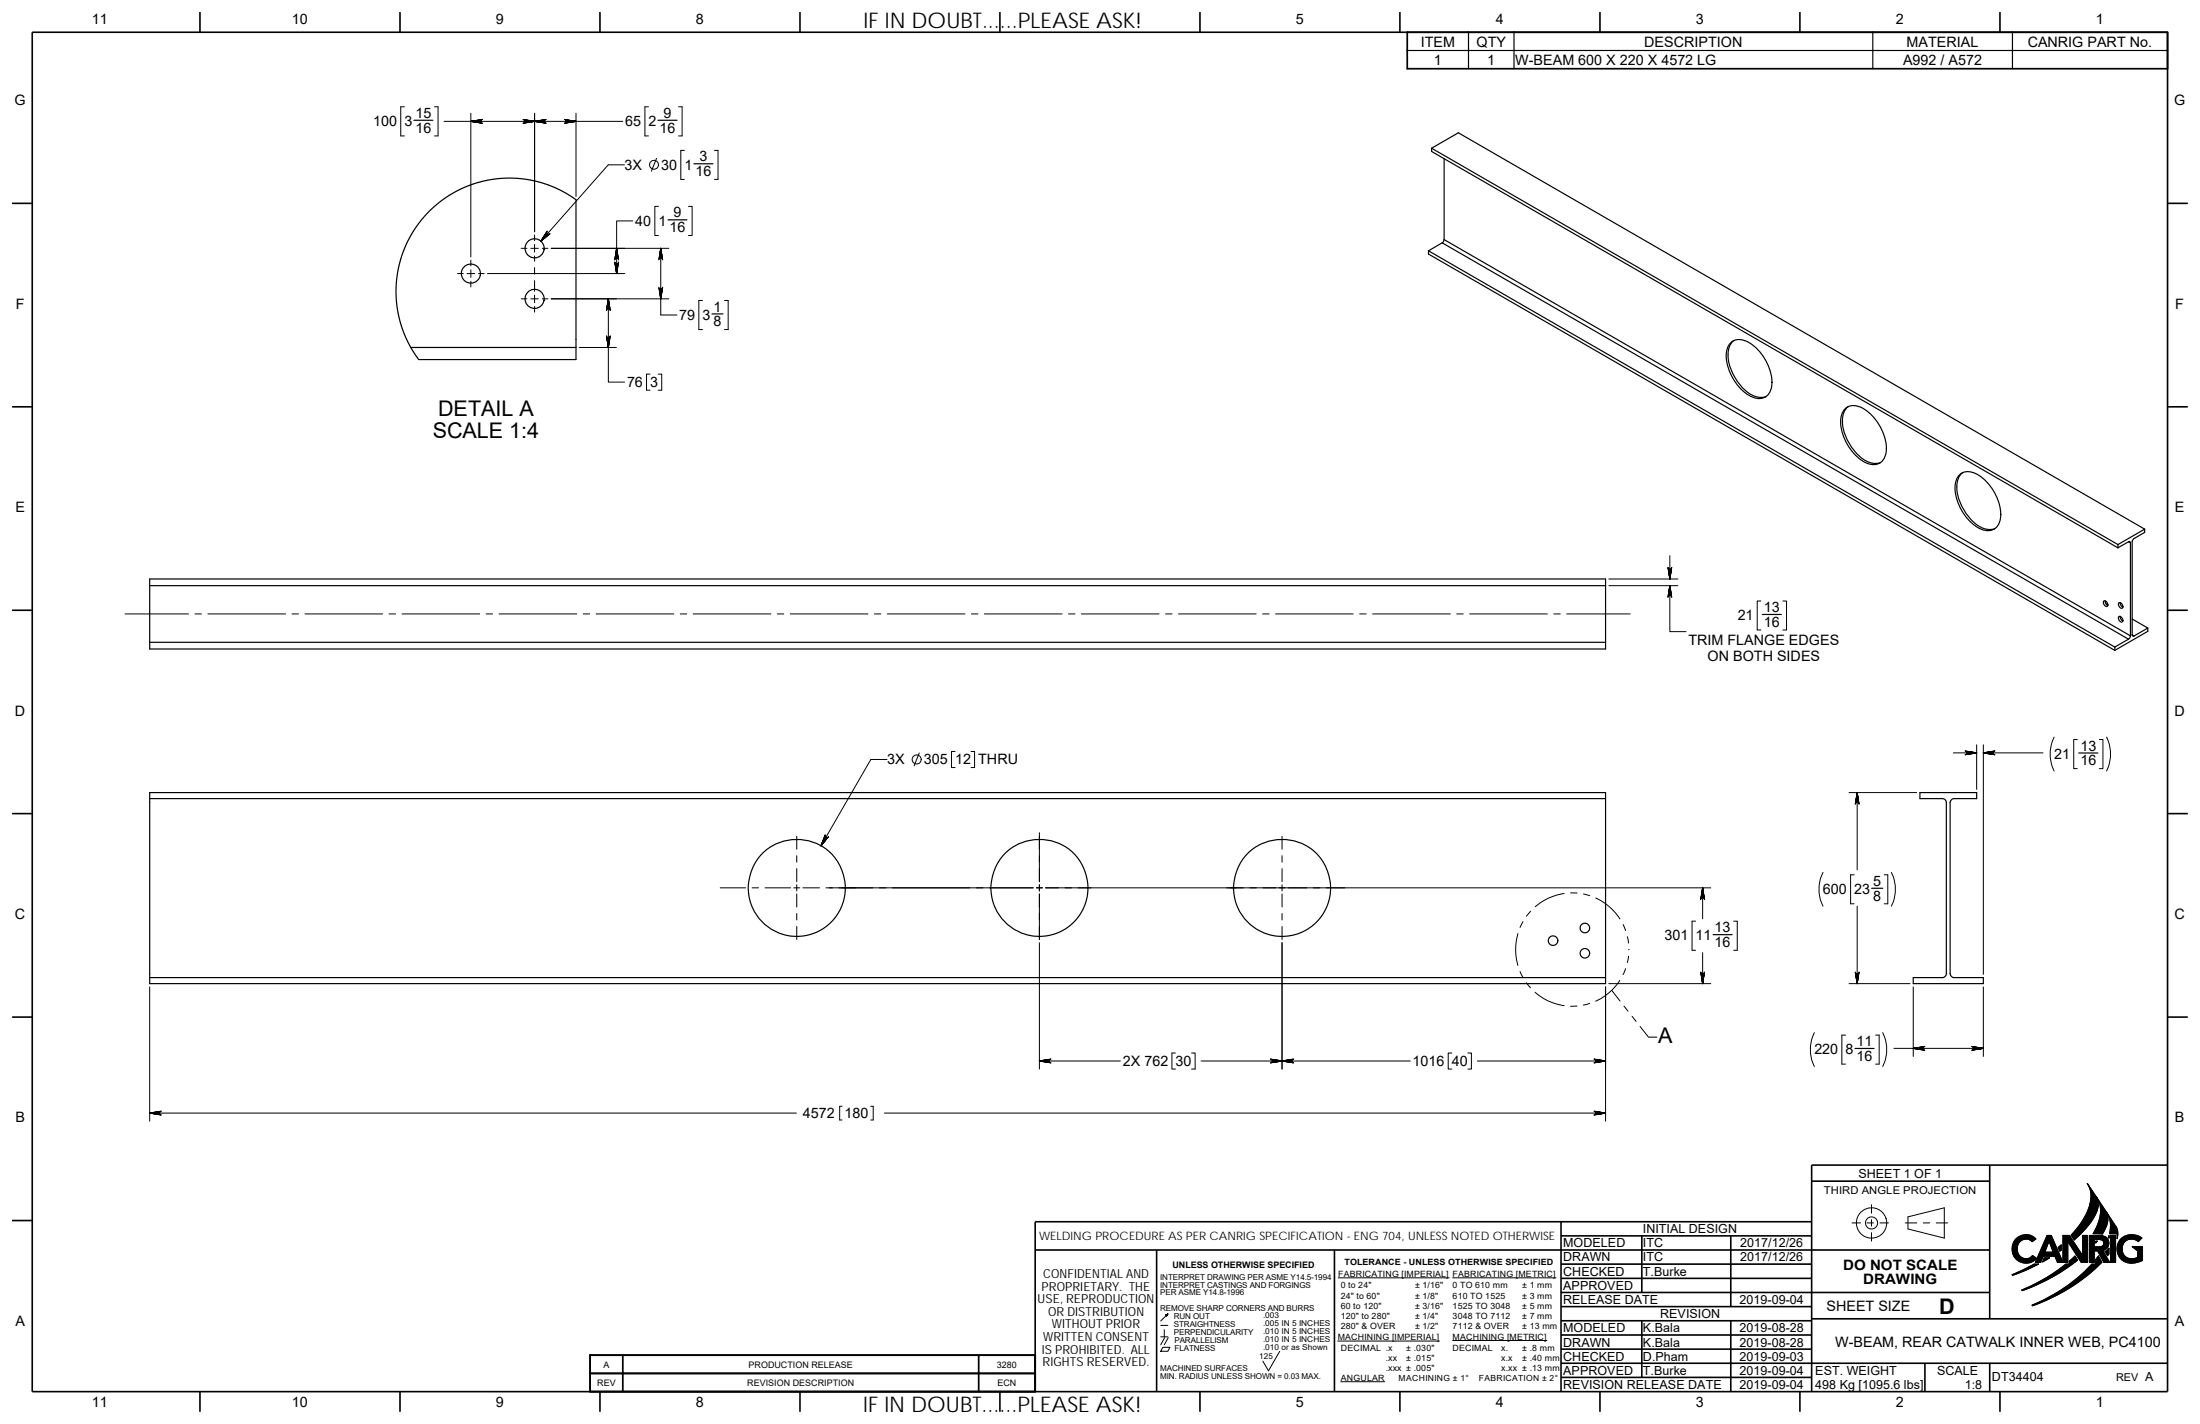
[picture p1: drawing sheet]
<svg xmlns="http://www.w3.org/2000/svg" width="432mm" height="279mm" viewBox="0 0 432 279" stroke-linecap="round" stroke-linejoin="round" font-family="sans-serif">
<g fill="none" stroke="#000" stroke-width=".32">
<path d="M6.3 6.3h419.1v266.8h-419.1zM39.2 2.4v3.9M78.5 2.4v3.9M117.8 2.4v3.9M157 2.4v3.9M196.3 2.4v3.9M235.5 2.4v3.9M274.8 2.4v3.9M314 2.4v3.9M353.3 2.4v3.9M392.5 2.4v3.9M2.4 39.9h3.9"/>
<path d="M425.4 39.9h4M2.4 79.8h3.9M425.4 79.8h4M2.4 119.7h3.9M425.4 119.7h4M6.3 139.7h.1M425.4 139.7h.1M2.4 159.6h3.9M425.4 159.6h4M2.4 199.6h3.9M425.4 199.6h4M2.4 239.5h3.9"/>
<path d="M306.4 239.7v33.3M355.6 231.8h34.9M355.6 239.7h-152.4v33.3M390.5 228.6v30.2M425.4 228.6h-69.8v44.4M425.4 239.5h4M203.2 245.3h187.3M227 245.3v27.7M261.9 245.3v27.7M306.4 259.1h49.2M306.4 256.4h49.2M306.4 250.8h49.2"/>
<path d="M306.4 248h49.2M306.4 242.5h49.2M306.4 253.6h84.1M322.2 259.1v11.2M322.2 242.5v11.1M339.7 259.1v14M339.7 242.5v13.9M355.6 258.8h69.8M39.2 273v4M78.5 273v4M117.8 273v4M157 273v4"/>
<path d="M196.3 273v4M235.5 273v4M274.8 273v4M306.4 261.9h49.2M306.4 267.5h119M306.4 270.3h49.2M306.4 264.7h49.2M314 273v4M353.3 273v4M377.8 267.5v5.6M390.5 267.5v5.5M392.5 273v4"/>
</g>
<g fill="none" stroke="#000" stroke-width=".2">
<path d="M79.4 21h-.7v5.7h.7M85.3 21h.7v5.7h-.7M92.4 22.2v28.2M104.9 22.2v23.3M113.1 22.2v16.4M122.3 23.8h-35.2M122.6 32.3h-3.2l-13.2 15M127.3 21h-.7v5.7h.7M128.9 31.1l-1.1 2.5M133.2 21h.7v5.7h-.7M134.3 29.5h-.7v5.7h.7M140.2 29.5h.7v5.7h-.7"/>
<path d="M89.8 53.7h1.1M92.4 51.1v1.1M92.4 55.2v1.1M92.4 52.9v1.5M93.2 53.7h-1.5M93.9 53.7h1.1M95.7 53.7h26.9M102.3 48.7h1.1M102.3 58.6h1.1M104.2 48.7h1.5M104.2 58.6h1.5M104.9 46.1v1.1"/>
<path d="M104.9 50.2v1M104.9 52.5v1.3M104.9 55.1v2M104.9 48v1.5M104.9 57.9v1.5M106.4 48.7h1.1M106.4 58.6h1.1M108.2 48.7h23.1M108.2 58.6h23.1M119.4 58.6v16.4h3.2M124.2 43.3h-3.2v10.4M129.2 40.5h-.7v5.7h.7"/>
<path d="M129.7 48.7v13.1h3.2M135.1 40.5h.7v5.7h-.7M137.9 58.9h-.7v5.8h.7M142.2 58.9h.7v5.8h-.7M104.9 60.1v1.2M113.7 68.2h7.3M127.6 73.4h-.7v3.2h.7M129.2 73.4h.7v3.2h-.7M315.8 114.9h13.5M315.8 113.6h13.5M327.7 114.9v9h3.2M327.7 109v4.6"/>
<path d="M345.6 117.9h-.7v5.7h.7M349.9 117.9h.7v5.7h-.7M24.6 120.5h12.4M38.3 120.5h1.2M40.8 120.5h15.2M57.3 120.5h1.3M59.9 120.5h15.2M76.4 120.5h1.2M78.9 120.5h15.2M95.4 120.5h1.3M98 120.5h15.2M114.5 120.5h1.2"/>
<path d="M117 120.5h15.2M133.5 120.5h1.3M136.1 120.5h15.2M152.6 120.5h1.2M155.1 120.5h15.2M171.6 120.5h1.3M174.2 120.5h15.2M190.7 120.5h1.2M193.2 120.5h15.2M209.7 120.5h1.3M212.3 120.5h15.2M228.8 120.5h1.2"/>
<path d="M231.3 120.5h15.2M247.8 120.5h1.3M250.4 120.5h15.2M266.9 120.5h1.2M269.4 120.5h15.2M285.9 120.5h1.3M288.5 120.5h15.2M305 120.5h1.2M307.5 120.5h12.5M174.1 149h-3.2l-9.8 16.9M180.4 147.7l-1 2.6M187.5 147.4h-.7v3.2h.7"/>
<path d="M190.6 147.4h.7v3.2h-.7M362.9 155.5h13.3M364.5 155.5v15.2M383.4 147.7h4.6M388 146.1v8.8M389.3 146.1v45.1M389.3 147.7h11.7M403.2 144.6a7.5 7.5 0 0 0 0 6.7M407.7 145.1h-.7v5.7h.7M412.1 145.1h.7v5.7h-.7M413.5 144.6a7.5 7.5 0 0 1 0 6.7M141.4 174.2h4.9"/>
<path d="M147.6 174.2h1.3M150.2 174.2h5M155.8 174.2h1.2M156.4 175.4v2.6M156.4 179.2v1.3M156.4 164.1v2.5M156.4 167.9v1.3M156.4 170.4v2.6M156.4 173.6v1.2M157.6 174.2h3.2M202.8 174.2h-40.7M203.4 174.2h1.2"/>
<path d="M204 163.4v9.6M204 173.6v1.2M204 175.4v8.9M251.6 164.1v2.5M251.6 167.9v1.3M251.6 170.4v2.6M251.6 173.6v1.2M251.6 175.4v2.6M251.6 179.2v1.3M300.4 178.8l-.8 1M307 175.3a11.2 11.2 0 0 0-5.7 2.6M308.3 175.2h1.2"/>
<path d="M310.8 175.4l1.2 .3M313.2 176.2a11.2 11.2 0 0 1 4.7 4.1M334.2 174.2v6.1M335.8 174.2h-130.6M357.8 171.2a7.4 7.4 0 0 0 0 6.6M363.9 171.6h-.7v5.7h.7M364.5 177.8v15.2M369.8 171.6h.7v5.7h-.7M371.2 171.2a7.3 7.3 0 0 1 0 6.6M29.4 193.6v26.4M156.4 181.8v2.5M204 185v24.8"/>
<path d="M251.6 181.8v2.5M251.6 185v24.8M297.9 183.2a11.2 11.2 0 0 0 0 6.2M298.3 190.6l.6 1.2M298.9 180.8l-.6 1.2M299.6 192.8l.8 1M301.3 194.7a10.6 10.6 0 0 0 5.7 2.6M309.5 197.4h-1.2M312 196.9l-1.2 .3M315.1 193.6v26.4M315.8 193h20M316.3 194.3l1.7 2.1"/>
<path d="M317.9 192.3a10.6 10.6 0 0 1-4.7 4.1M318.6 181.4l.4 1.2M318.7 197.4l.8 1M319 190.1l-.4 1.1M319.4 183.8l.2 1.2M319.6 187.6l-.2 1.2M319.7 186.3h.1M320.3 199.4l.8 1M332.8 180.7h-.7v5.8h.7M334.2 186.9v6.1M340.3 180.7h.7v5.8h-.7M362.9 193h12"/>
<path d="M375.5 193.6v13.7M389.3 193.6v13.7M29.4 218.4h126.9M165.3 217.1h-.5v2.7h.5M170.9 217.1h.5v2.7h-.5M173.6 218.4h141.5M204 208.2h15.9M230.7 206.6h-.7v3.2h.7M233.9 206.6h.7v3.2h-.7M235.7 208.2h41.1M284.9 206.6h-.7v3.2h.7M288.1 206.6h.7v3.2h-.7"/>
<path d="M290 208.2h25.1M321.9 201.4l1.7 2.1h1.6M356.1 202.6a7.4 7.4 0 0 0 0 6.7M362.2 203.1h-.7v5.7h.7M368.1 203.1h.7v5.7h-.7M369.5 202.6a7.4 7.4 0 0 1 0 6.7M371.7 205.7h17.6M363.5 239.9h1.7M366.4 239.9h1.3M367.3 236.4v1.6M367.3 239.3v1.3M369 239.9h1.6"/>
<path d="M374 239.9h2.2M374.5 238.8l7.1-1.8v5.9l-7.1-1.8zM377.5 239.9h1.3M380 239.9h2.3M409.7 232.2l1.8 2.7a3.6 3.6 0 0 1-.4 3.7 19.7 19.7 0 0 1-4 4.7l-.6-.9a12.5 12.5 0 0 0 3.9-7.6l-.3-1.7zM411.5 234.9l1.9 2.8a3.5 3.5 0 0 1-.2 3.5l-.6 .9h-1.8a7.3 7.3 0 0 0 1.1-6.4zM413.5 238l1.8 2.7a2.91 2.91 0 0 1 .2 2.3v-.9h-1.5a5.1 5.1 0 0 0-.5-4.1zM229.2 257.8l-1.4 1.4M262.7 250.7h21.7M285.1 250.7h20.3M367.3 241.9v1.6M394.9 250.1l4.3-2.1h.9l-3.8 1.8-1.3 .4z"/>
<path d="M395.5 243.2a2.72 2.72 0 0 1 4.1-.1l-.7 .5a1.8 1.8 0 0 0-2.3-.1 1.8 1.8 0 0 0-.6 2.2 1.68 1.68 0 0 0 2.9 .6l.8 .6a2.78 2.78 0 0 1-3.9 .2 2.78 2.78 0 0 1-.3-3.9zM396.8 253.1a34.5 34.5 0 0 0 8.7-5.1h.6v-.6l1.2-1 .5 .8a35.6 35.6 0 0 1-10.9 6zM398.8 256.1a32.8 32.8 0 0 0 11.8-8.1h.7v-.9l.6-.7 .6 1.3a35.8 35.8 0 0 1-13.6 8.5zM401.2 246.8h1.1l-1.4 .8zM401.8 242.4h.8l2.3 5.3v-5.3h1.3l2.5 3.9v-3.9h1v5.3h-1.2l-2.6-4.1-.1 4.1h-2l-.5-1.2h-2.3l-.5 1.2h-1zM402.2 243.5l.8 2.2h-1.7zM404 244.8l.6-.5v1l-.3 .2zM410.1 242.4a4.9 4.9 0 0 1 3.2 .3 1.47 1.47 0 0 1 .6 1.5 1.47 1.47 0 0 1-1.2 1.2l1.4 2.3h-1.2l-1.2-2.3h-.7v2.3h-.9zM411 243.2a2.06 2.06 0 0 1 1.8 .3l.1 .2a.81 .81 0 0 1-.3 .8 .81 .81 0 0 1-.8 .1h-.8zM411.3 243.5h.3l-.3 .4zM413.2 245.6l.7-.7v1.1l-.2 .4zM413.9 242.4v.5l-.1-.1z"/>
<path d="M414.3 242.4h.9v5.3h-.9zM419.7 243.6a1.96 1.96 0 0 0-2.6 .1 1.96 1.96 0 0 0-.2 2.7 1.96 1.96 0 0 0 2.7 .3v-1.3l-1.1-.8h2M420.4 242.9a2.93 2.93 0 0 0-3.9-.1 2.93 2.93 0 0 0-.5 3.9 3.4 3.4 0 0 0 4.5 .6M227.8 260.1h1.4M227.8 262.3h1.4M228.2 264.4h1.4l-.4 .7h-1.4zM228.5 260.9v1.4M228.6 262.5l-.8 1.3M229.3 262.5l-.8 1.3M251.2 265.2l-2.2 3.8-1.1-1.9M262.6 263.1h19.9M263.2 271.1h8.6"/>
<path d="M285.1 263h18.5"/>
<circle cx="128.4" cy="32.3" r=".88"/>
<circle cx="179.9" cy="149" r=".89"/>
<circle cx="367.3" cy="240" r="1.19"/>
<circle cx="367.3" cy="240" r="2.98"/>
</g>
<g fill="#000" stroke="#000" stroke-width=".2">
<path d="M121 48.7l.4 2.3zM121.4 51.4l-.4 2.3zM129.3 56.3l.4 2.3zM129.7 48.7l-.4 2.3z"/>
<path d="M92.4 23.8l2.3 .4z" fill-rule="evenodd"/>
<path d="M92.4 23.8l2.2 .4z" fill-rule="evenodd"/>
<path d="M92.4 23.8l2.1 .3z" fill-rule="evenodd"/>
<path d="M92.4 23.8l2 .1v.1z" fill-rule="evenodd"/>
<path d="M92.4 23.8l2-.1v.2z" fill-rule="evenodd"/>
<path d="M92.4 23.8l2-.2v.1z" fill-rule="evenodd"/>
<path d="M92.4 23.8l2.1-.3z" fill-rule="evenodd"/>
<path d="M92.4 23.8l2.2-.3z" fill-rule="evenodd"/>
<path d="M92.4 23.8l2.3-.4z" fill-rule="evenodd"/>
<path d="M102.6 23.4l2.3 .4z" fill-rule="evenodd"/>
<path d="M102.8 23.5l2.1 .3z" fill-rule="evenodd"/>
<path d="M102.9 23.5l2 .3z" fill-rule="evenodd"/>
<path d="M103 23.6l1.9 .2-1.9-.1z" fill-rule="evenodd"/>
<path d="M103 23.7l1.9 .1-1.9 .1z" fill-rule="evenodd"/>
<path d="M103 23.9l1.9-.1-1.9 .2z" fill-rule="evenodd"/>
<path d="M102.9 24.1l2-.3z" fill-rule="evenodd"/>
<path d="M102.8 24.2l2.1-.4z" fill-rule="evenodd"/>
<path d="M102.6 24.2l2.3-.4z" fill-rule="evenodd"/>
<path d="M104.9 23.8l2.3 .4z" fill-rule="evenodd"/>
<path d="M104.9 23.8l2.2 .4z" fill-rule="evenodd"/>
<path d="M104.9 23.8l2.1 .3z" fill-rule="evenodd"/>
<path d="M104.9 23.8l1.9 .1 .1 .1z" fill-rule="evenodd"/>
<path d="M104.9 23.8l1.9-.1v.2z" fill-rule="evenodd"/>
<path d="M104.9 23.8l2-.2-.1 .1z" fill-rule="evenodd"/>
<path d="M104.9 23.8l2.1-.3z" fill-rule="evenodd"/>
<path d="M104.9 23.8l2.2-.3z" fill-rule="evenodd"/>
<path d="M104.9 23.8l2.3-.4z" fill-rule="evenodd"/>
<path d="M110.8 24.2l2.3-.4z" fill-rule="evenodd"/>
<path d="M110.9 24.2l2.2-.4z" fill-rule="evenodd"/>
<path d="M111 24.1l2.1-.3z" fill-rule="evenodd"/>
<path d="M111.1 23.9l2-.1-2 .2z" fill-rule="evenodd"/>
<path d="M111.1 23.7l2 .1-2 .1z" fill-rule="evenodd"/>
<path d="M111.1 23.6l2 .2-2-.1z" fill-rule="evenodd"/>
<path d="M111 23.5l2.1 .3z" fill-rule="evenodd"/>
<path d="M110.9 23.5l2.2 .3z" fill-rule="evenodd"/>
<path d="M110.8 23.4l2.3 .4z" fill-rule="evenodd"/>
<path d="M106.2 47.3l1.8-1.5z" fill-rule="evenodd"/>
<path d="M106.2 47.3l1.6-1.4z" fill-rule="evenodd"/>
<path d="M106.2 47.3l1.5-1.3z" fill-rule="evenodd"/>
<path d="M107.5 45.9l.1 .1-1.4 1.3z" fill-rule="evenodd"/>
<path d="M107.4 45.8l.1 .1-1.3 1.4z" fill-rule="evenodd"/>
<path d="M107.3 45.7l.1 .1-1.2 1.5z" fill-rule="evenodd"/>
<path d="M107.3 45.6l-1.1 1.7z" fill-rule="evenodd"/>
<path d="M107.3 45.5l-1.1 1.8z" fill-rule="evenodd"/>
<path d="M107.4 45.3l-1.2 2z" fill-rule="evenodd"/>
<path d="M119.4 58.6l.4 2.3z" fill-rule="evenodd"/>
<path d="M119.4 58.6l.3 2.2z" fill-rule="evenodd"/>
<path d="M119.4 58.6l.3 2.1z" fill-rule="evenodd"/>
<path d="M119.4 58.6l.2 2h-.1z" fill-rule="evenodd"/>
<path d="M119.4 58.6l.1 2h-.2z" fill-rule="evenodd"/>
<path d="M119.4 58.6l-.1 2h-.1z" fill-rule="evenodd"/>
<path d="M119.4 58.6l-.3 2.1z" fill-rule="evenodd"/>
<path d="M119.4 58.6l-.3 2.2z" fill-rule="evenodd"/>
<path d="M119.4 58.6l-.4 2.3z" fill-rule="evenodd"/>
<path d="M121 48.7l.4 2.2z" fill-rule="evenodd"/>
<path d="M121 48.7l.3 2.1z" fill-rule="evenodd"/>
<path d="M121 48.7l.2 2h-.1z" fill-rule="evenodd"/>
<path d="M121 48.7l.1 2h-.1z" fill-rule="evenodd"/>
<path d="M121 48.7v2h-.1z" fill-rule="evenodd"/>
<path d="M121 48.7l-.2 2.1z" fill-rule="evenodd"/>
<path d="M121 48.7l-.3 2.2z" fill-rule="evenodd"/>
<path d="M121 48.7l-.4 2.3z" fill-rule="evenodd"/>
<path d="M120.6 51.4l.4 2.3z" fill-rule="evenodd"/>
<path d="M120.7 51.5l.3 2.2z" fill-rule="evenodd"/>
<path d="M120.8 51.6l.2 2.1z" fill-rule="evenodd"/>
<path d="M120.9 51.7l.1 .1v1.9z" fill-rule="evenodd"/>
<path d="M121 51.8h.1l-.1 1.9z" fill-rule="evenodd"/>
<path d="M121.1 51.8l.1-.1-.2 2z" fill-rule="evenodd"/>
<path d="M121.2 51.7l.1-.1-.3 2.1z" fill-rule="evenodd"/>
<path d="M121.4 51.5l-.4 2.2z" fill-rule="evenodd"/>
<path d="M129.3 56.5l.4 2.1z" fill-rule="evenodd"/>
<path d="M129.4 56.6l.3 2z" fill-rule="evenodd"/>
<path d="M129.5 56.7h.1l.1 1.9z" fill-rule="evenodd"/>
<path d="M129.6 56.7h.2l-.1 1.9z" fill-rule="evenodd"/>
<path d="M129.8 56.7h.1l-.2 1.9z" fill-rule="evenodd"/>
<path d="M129.9 56.7l.1-.1-.3 2z" fill-rule="evenodd"/>
<path d="M130 56.5l-.3 2.1z" fill-rule="evenodd"/>
<path d="M130.1 56.3l-.4 2.3z" fill-rule="evenodd"/>
<path d="M129.7 48.7l.4 2.3z" fill-rule="evenodd"/>
<path d="M129.7 48.7l.3 2.2z" fill-rule="evenodd"/>
<path d="M129.7 48.7l.3 2.1z" fill-rule="evenodd"/>
<path d="M129.7 48.7l.2 2h-.1z" fill-rule="evenodd"/>
<path d="M129.7 48.7l.1 2h-.2z" fill-rule="evenodd"/>
<path d="M129.7 48.7l-.1 2h-.1z" fill-rule="evenodd"/>
<path d="M129.7 48.7l-.3 2.1z" fill-rule="evenodd"/>
<path d="M129.7 48.7l-.4 2.2z" fill-rule="evenodd"/>
<path d="M119 65.9l.4 2.3z" fill-rule="evenodd"/>
<path d="M119.1 66l.3 2.2z" fill-rule="evenodd"/>
<path d="M119.1 66.1l.3 2.1z" fill-rule="evenodd"/>
<path d="M119.2 66.2l.1 .1 .1 1.9z" fill-rule="evenodd"/>
<path d="M119.3 66.3h.2l-.1 1.9z" fill-rule="evenodd"/>
<path d="M119.5 66.3l.1-.1-.2 2z" fill-rule="evenodd"/>
<path d="M119.7 66.1l-.3 2.1z" fill-rule="evenodd"/>
<path d="M119.7 66l-.3 2.2z" fill-rule="evenodd"/>
<path d="M119.8 65.9l-.4 2.3z" fill-rule="evenodd"/>
<path d="M327.7 114.9l.4 2.3z" fill-rule="evenodd"/>
<path d="M327.7 114.9l.4 2.2z" fill-rule="evenodd"/>
<path d="M327.7 114.9l.3 2.1z" fill-rule="evenodd"/>
<path d="M327.7 114.9l.2 2-.1-.1z" fill-rule="evenodd"/>
<path d="M327.7 114.9l.1 1.9h-.1z" fill-rule="evenodd"/>
<path d="M327.7 114.9v1.9l-.1 .1z" fill-rule="evenodd"/>
<path d="M327.7 114.9l-.2 2.1z" fill-rule="evenodd"/>
<path d="M327.7 114.9l-.3 2.2z" fill-rule="evenodd"/>
<path d="M327.7 114.9l-.3 2.3z" fill-rule="evenodd"/>
<path d="M327.4 111.3l.3 2.3z" fill-rule="evenodd"/>
<path d="M327.4 111.4l.3 2.2z" fill-rule="evenodd"/>
<path d="M327.5 111.5l.2 2.1z" fill-rule="evenodd"/>
<path d="M327.6 111.6l.1 .1v1.9z" fill-rule="evenodd"/>
<path d="M327.7 111.7h.1l-.1 1.9z" fill-rule="evenodd"/>
<path d="M327.8 111.7l.1-.1-.2 2z" fill-rule="evenodd"/>
<path d="M327.9 111.6l.1-.1-.3 2.1z" fill-rule="evenodd"/>
<path d="M328.1 111.4l-.4 2.2z" fill-rule="evenodd"/>
<path d="M328.1 111.3l-.4 2.3z" fill-rule="evenodd"/>
<path d="M364.5 155.5l-.1 1.9-.1 .1z" fill-rule="evenodd"/>
<path d="M364.5 155.5l-.3 2.1z" fill-rule="evenodd"/>
<path d="M364.5 155.5l-.3 2.2z" fill-rule="evenodd"/>
<path d="M364.5 155.5l.4 2.3z" fill-rule="evenodd"/>
<path d="M364.5 155.5l.3 2.2z" fill-rule="evenodd"/>
<path d="M364.5 155.5l.3 2.1z" fill-rule="evenodd"/>
<path d="M364.5 155.5l.2 2-.1-.1z" fill-rule="evenodd"/>
<path d="M364.5 155.5l.1 1.9h-.2z" fill-rule="evenodd"/>
<path d="M364.5 155.5l-.4 2.3z" fill-rule="evenodd"/>
<path d="M385.7 148.1l2.3-.4z" fill-rule="evenodd"/>
<path d="M385.8 148.1l2.2-.4z" fill-rule="evenodd"/>
<path d="M386 147.9l2-.2-2.1 .3z" fill-rule="evenodd"/>
<path d="M386 147.8l2-.1-2 .2z" fill-rule="evenodd"/>
<path d="M386 147.7h2l-2 .1z" fill-rule="evenodd"/>
<path d="M386 147.5l2 .2h-2z" fill-rule="evenodd"/>
<path d="M385.9 147.4l2.1 .3z" fill-rule="evenodd"/>
<path d="M385.8 147.4l2.2 .3z" fill-rule="evenodd"/>
<path d="M385.7 147.3l2.3 .4z" fill-rule="evenodd"/>
<path d="M389.3 147.7l2.3-.4z" fill-rule="evenodd"/>
<path d="M389.3 147.7l2.1-.3z" fill-rule="evenodd"/>
<path d="M389.3 147.7l2-.3z" fill-rule="evenodd"/>
<path d="M389.3 147.7l1.9-.2v.2z" fill-rule="evenodd"/>
<path d="M389.3 147.7h1.9v.1z" fill-rule="evenodd"/>
<path d="M389.3 147.7l1.9 .1v.1z" fill-rule="evenodd"/>
<path d="M389.3 147.7l2 .3z" fill-rule="evenodd"/>
<path d="M389.3 147.7l2.1 .4z" fill-rule="evenodd"/>
<path d="M389.3 147.7l2.3 .4z" fill-rule="evenodd"/>
<path d="M162 163.8l-.9 2.1z" fill-rule="evenodd"/>
<path d="M162.1 164.3h.1l-1.1 1.6z" fill-rule="evenodd"/>
<path d="M162.2 164.3h.1l-1.2 1.6z" fill-rule="evenodd"/>
<path d="M162.3 164.3h.1l-1.3 1.6z" fill-rule="evenodd"/>
<path d="M162.4 164.3h.1l-1.4 1.6z" fill-rule="evenodd"/>
<path d="M162.5 164.3l.1-.1-1.5 1.7z" fill-rule="evenodd"/>
<path d="M161.9 163.9l-.8 2z" fill-rule="evenodd"/>
<path d="M161.9 164l-.8 1.9z" fill-rule="evenodd"/>
<path d="M162 164.1l.1 .2-1 1.6z" fill-rule="evenodd"/>
<path d="M334.2 174.2l.4 2.3z" fill-rule="evenodd"/>
<path d="M334.2 174.2l.3 2.2z" fill-rule="evenodd"/>
<path d="M334.2 174.2l.3 2.1z" fill-rule="evenodd"/>
<path d="M334.2 174.2l.2 2-.2-.1z" fill-rule="evenodd"/>
<path d="M334.2 174.2v1.9h-.1z" fill-rule="evenodd"/>
<path d="M334.2 174.2l-.1 1.9-.1 .1z" fill-rule="evenodd"/>
<path d="M334.2 174.2l-.3 2.1z" fill-rule="evenodd"/>
<path d="M334.2 174.2l-.4 2.2z" fill-rule="evenodd"/>
<path d="M334.2 174.2l-.4 2.3z" fill-rule="evenodd"/>
<path d="M334.6 190.7l-.4 2.3z" fill-rule="evenodd"/>
<path d="M334.5 190.8l-.3 2.2z" fill-rule="evenodd"/>
<path d="M334.5 190.9l-.3 2.1z" fill-rule="evenodd"/>
<path d="M334.2 191.1l.2-.1-.2 2z" fill-rule="evenodd"/>
<path d="M334.1 191.1h.1v1.9z" fill-rule="evenodd"/>
<path d="M334 191l.1 .1 .1 1.9z" fill-rule="evenodd"/>
<path d="M333.9 190.9l.3 2.1z" fill-rule="evenodd"/>
<path d="M333.8 190.8l.4 2.2z" fill-rule="evenodd"/>
<path d="M333.8 190.7l.4 2.3z" fill-rule="evenodd"/>
<path d="M364.1 190.7l.4 2.3z" fill-rule="evenodd"/>
<path d="M364.2 190.8l.3 2.2z" fill-rule="evenodd"/>
<path d="M364.2 190.9l.3 2.1z" fill-rule="evenodd"/>
<path d="M364.3 191l.1 .1 .1 1.9z" fill-rule="evenodd"/>
<path d="M364.4 191.1h.2l-.1 1.9z" fill-rule="evenodd"/>
<path d="M364.6 191.1l.1-.1-.2 2z" fill-rule="evenodd"/>
<path d="M364.8 190.9l-.3 2.1z" fill-rule="evenodd"/>
<path d="M364.8 190.8l-.3 2.2z" fill-rule="evenodd"/>
<path d="M364.9 190.7l-.4 2.3z" fill-rule="evenodd"/>
<path d="M29.4 218.4l2.3 .4z" fill-rule="evenodd"/>
<path d="M29.4 218.4l2.2 .3z" fill-rule="evenodd"/>
<path d="M29.4 218.4l2 .3z" fill-rule="evenodd"/>
<path d="M29.4 218.4l1.9 .1 .1 .1z" fill-rule="evenodd"/>
<path d="M29.4 218.4l1.9-.1v.2z" fill-rule="evenodd"/>
<path d="M29.4 218.4l2-.2-.1 .1z" fill-rule="evenodd"/>
<path d="M29.4 218.4l2-.3z" fill-rule="evenodd"/>
<path d="M29.4 218.4l2.2-.3z" fill-rule="evenodd"/>
<path d="M29.4 218.4l2.3-.4z" fill-rule="evenodd"/>
<path d="M204 208.2l2.3-.4z" fill-rule="evenodd"/>
<path d="M204 208.2l2.2-.4z" fill-rule="evenodd"/>
<path d="M204 208.2l2.1-.3z" fill-rule="evenodd"/>
<path d="M204 208.2l2-.2v.1z" fill-rule="evenodd"/>
<path d="M204 208.2l2-.1v.1z" fill-rule="evenodd"/>
<path d="M204 208.2h2v.2z" fill-rule="evenodd"/>
<path d="M204 208.2l2.1 .2z" fill-rule="evenodd"/>
<path d="M204 208.2l2.2 .3z" fill-rule="evenodd"/>
<path d="M204 208.2l2.3 .4z" fill-rule="evenodd"/>
<path d="M249.3 208.6l2.3-.4z" fill-rule="evenodd"/>
<path d="M249.5 208.5l2.1-.3z" fill-rule="evenodd"/>
<path d="M249.6 208.4l2-.2z" fill-rule="evenodd"/>
<path d="M249.7 208.2h1.9l-1.9 .2z" fill-rule="evenodd"/>
<path d="M249.7 208.1l1.9 .1h-1.9z" fill-rule="evenodd"/>
<path d="M249.7 208l1.9 .2-1.9-.1z" fill-rule="evenodd"/>
<path d="M249.6 207.9l2 .3z" fill-rule="evenodd"/>
<path d="M249.5 207.8l2.1 .4z" fill-rule="evenodd"/>
<path d="M249.3 207.8l2.3 .4z" fill-rule="evenodd"/>
<path d="M251.6 208.2l2.3-.4z" fill-rule="evenodd"/>
<path d="M251.6 208.2l2.2-.4z" fill-rule="evenodd"/>
<path d="M251.6 208.2l2.1-.3z" fill-rule="evenodd"/>
<path d="M251.6 208.2l2-.2v.1z" fill-rule="evenodd"/>
<path d="M251.6 208.2l2-.1v.1z" fill-rule="evenodd"/>
<path d="M251.6 208.2h2v.2z" fill-rule="evenodd"/>
<path d="M251.6 208.2l2.1 .2z" fill-rule="evenodd"/>
<path d="M251.6 208.2l2.2 .3z" fill-rule="evenodd"/>
<path d="M251.6 208.2l2.3 .4z" fill-rule="evenodd"/>
<path d="M312.8 218.8l2.3-.4z" fill-rule="evenodd"/>
<path d="M313 218.7l2.1-.3z" fill-rule="evenodd"/>
<path d="M313.1 218.7l2-.3z" fill-rule="evenodd"/>
<path d="M313.2 218.5l1.9-.1-1.9 .2z" fill-rule="evenodd"/>
<path d="M313.2 218.3l1.9 .1-1.9 .1z" fill-rule="evenodd"/>
<path d="M313.2 218.2l1.9 .2-1.9-.1z" fill-rule="evenodd"/>
<path d="M313.1 218.1l2 .3z" fill-rule="evenodd"/>
<path d="M313 218.1l2.1 .3z" fill-rule="evenodd"/>
<path d="M312.8 218l2.3 .4z" fill-rule="evenodd"/>
<path d="M312.8 208.6l2.3-.4z" fill-rule="evenodd"/>
<path d="M313 208.5l2.1-.3z" fill-rule="evenodd"/>
<path d="M313.1 208.4l2-.2z" fill-rule="evenodd"/>
<path d="M313.2 208.2h1.9l-1.9 .2z" fill-rule="evenodd"/>
<path d="M313.2 208.1l1.9 .1h-1.9z" fill-rule="evenodd"/>
<path d="M313.2 208l1.9 .2-1.9-.1z" fill-rule="evenodd"/>
<path d="M313.1 207.9l2 .3z" fill-rule="evenodd"/>
<path d="M313 207.8l2.1 .4z" fill-rule="evenodd"/>
<path d="M312.8 207.8l2.3 .4z" fill-rule="evenodd"/>
<path d="M375.5 205.7l2.3 .4z" fill-rule="evenodd"/>
<path d="M375.5 205.7l2.2 .3z" fill-rule="evenodd"/>
<path d="M375.5 205.7l2.1 .3z" fill-rule="evenodd"/>
<path d="M375.5 205.7l1.9 .1 .1 .1z" fill-rule="evenodd"/>
<path d="M375.5 205.7l1.9-.1v.2z" fill-rule="evenodd"/>
<path d="M375.5 205.7l2-.2-.1 .1z" fill-rule="evenodd"/>
<path d="M375.5 205.7l2.1-.3z" fill-rule="evenodd"/>
<path d="M375.5 205.7l2.2-.3z" fill-rule="evenodd"/>
<path d="M375.5 205.7l2.3-.4z" fill-rule="evenodd"/>
<path d="M387 205.3l2.3 .4z" fill-rule="evenodd"/>
<path d="M387.1 205.4l2.2 .3z" fill-rule="evenodd"/>
<path d="M387.2 205.4l2.1 .3z" fill-rule="evenodd"/>
<path d="M387.3 205.5l2 .2-2-.1z" fill-rule="evenodd"/>
<path d="M387.3 205.6l2 .1-2 .1z" fill-rule="evenodd"/>
<path d="M387.3 205.8l2-.1-2 .2z" fill-rule="evenodd"/>
<path d="M387.3 205.9l2-.2-2.1 .3z" fill-rule="evenodd"/>
<path d="M387.1 206l2.2-.3z" fill-rule="evenodd"/>
<path d="M387 206.1l2.3-.4z" fill-rule="evenodd"/>
<path d="M409.7 232.2l1.9 2.8a3.5 3.5 0 0 1-.5 3.7l-1.9 2.5-2.1 2.1-.6-.9a13.9 13.9 0 0 0 3.9-7.2 4.5 4.5 0 0 0-.7-3z" fill-rule="evenodd"/>
<path d="M228.9 258l.3-.2z" fill-rule="evenodd"/>
<path d="M228.7 258l.5-.2z" fill-rule="evenodd"/>
<path d="M228.9 258.1l.3-.3-.2 .3z" fill-rule="evenodd"/>
<path d="M229.2 257.8l-.2 .5z" fill-rule="evenodd"/>
<path d="M394.9 250.1l4.3-2.1h.9l-4.1 1.9-1 .3z" fill-rule="evenodd"/>
<path d="M395.8 243a2.65 2.65 0 0 1 3.8 .1l-.7 .5a1.77 1.77 0 0 0-2.3-.2 1.77 1.77 0 0 0-.6 2.2 1.66 1.66 0 0 0 1.2 1.3 1.66 1.66 0 0 0 1.7-.6l.8 .6a2.78 2.78 0 0 1-4 .1 2.78 2.78 0 0 1 .1-4z" fill-rule="evenodd"/>
<path d="M398.8 256.1l2.6-1.2 2.3-1.3a27.7 27.7 0 0 0 5.4-4l1.5-1.6h.7v-.9l.6-.7 .6 1.3a35.8 35.8 0 0 1-13.6 8.5z" fill-rule="evenodd"/>
<path d="M401.8 242.4l-2.3 5.3h1l.5-1.2h2.3l.5 1.2h1.1l-2.3-5.3zM402.2 243.5l.8 2.2h-1.7z" fill-rule="evenodd"/>
<path d="M401.2 246.8h1.1l-1.4 .8z" fill-rule="evenodd"/>
<path d="M404.1 244.6l.5-.3v1l-.3 .2-.3-.7z" fill-rule="evenodd"/>
<path d="M396.8 253.1l2.3-1 2.5-1.4 3.9-2.7h.6v-.6l1.2-1 .5 .8a37 37 0 0 1-10.9 6z" fill-rule="evenodd"/>
<path d="M404.9 242.4h1.3l2.5 3.9v-3.9h1v5.3h-1.2l-2.6-4.1-.1 4.1h-.9z" fill-rule="evenodd"/>
<path d="M411.3 243.5h.3l-.3 .4z" fill-rule="evenodd"/>
<path d="M411.6 235l1.8 2.7a4.2 4.2 0 0 1-.8 4.4h-1.8a7.9 7.9 0 0 0 1.3-6z" fill-rule="evenodd"/>
<path d="M411 243.2h1.3l.5 .3a.77 .77 0 0 1 0 .9 .77 .77 0 0 1-.9 .2h-.9zM410.1 242.4v5.3h.9v-2.3h.7l1.2 2.3h1.2l-1.4-2.3a1.52 1.52 0 0 0 1.2-1.9 1.52 1.52 0 0 0-1.9-1.1z" fill-rule="evenodd"/>
<path d="M413.2 245.6l.7-.7v1.1l-.2 .4z" fill-rule="evenodd"/>
<path d="M413.9 242.4v.5l-.1-.1z" fill-rule="evenodd"/>
<path d="M414.3 242.4v5.3h.9v-5.3z" fill-rule="evenodd"/>
<path d="M413.5 238l1.8 2.7a2.99 2.99 0 0 1 .2 2.3v-.9h-1.5a5.1 5.1 0 0 0-.5-4.1z" fill-rule="evenodd"/>
<path d="M416.5 242.8a3.3 3.3 0 0 1 3.9 .1l-.7 .7a1.94 1.94 0 0 0-2.6 .1 1.94 1.94 0 0 0-.2 2.6 1.94 1.94 0 0 0 2.6 .4l.1-1.3-1.1-.8h2v2.7a3.5 3.5 0 0 1-4.4-.5 2.91 2.91 0 0 1 .4-4z" fill-rule="evenodd"/>
</g>
<g fill="none" stroke="#000" stroke-width=".23">
<path d="M276.2 9.9h149.2M288.2 6.3v7.2M297.2 6.3v7.2M367.6 6.3v7.2M395 6.3v7.2M81.2 23.6h3.8M129.1 23.6h3.8M136.2 32.1h3.7M281 29.1l134.7 77.7M281 29.1v.6l134.7 77.8M281 29.1l5.2-3 134.7 77.7M283.4 31.1v15.9"/>
<path d="M84.3 41.4l2.9-2.5 3.5-1.9 3.7-1.4 4-.6 2.3-.1 2 .2 3.8 .8 3.4 1.4 3.2 1.9v31.3h-31l-2-3.2-1.4-3.5-.8-3.8-.2-2.3 .1-2 .2-2.2 .4-1.9 1.3-3.6 1-1.9 1.1-1.8zM131.1 43.1h3.7M280.4 49.2v.6l134.7 77.8M280.4 49.2l134.7 77.8M283.1 47.6l-2.7 1.6M283.1 47.6l134.7 77.8M283.4 47l-.3 .6M283.4 47l134.7 77.8M80.6 68.2h32.5M139.7 61.6h2.2M339.7 67.2a3 3 0 0 1 3.8 .1 9.5 9.5 0 0 1 4.2 8.4 2.54 2.54 0 0 1-3.8 2.2 9.6 9.6 0 0 1-5.1-8.7l.2-.8zM340.3 66.8a4 4 0 0 0-1.1 3.9 10.3 10.3 0 0 0 4.6 6.8 3.4 3.4 0 0 0 2.8 .3"/>
<path d="M362.8 79.8a4 4 0 0 0-1.1 3.9 10.3 10.3 0 0 0 4.6 6.8 3.4 3.4 0 0 0 2.8 .3M362.2 80.2a3 3 0 0 1 3.7 .1 9.5 9.5 0 0 1 4.3 8.4 2.54 2.54 0 0 1-3.7 2.2 9.6 9.6 0 0 1-5.2-8.7l.2-.9zM384.6 93.1a3.1 3.1 0 0 1 3.8 .1 9.4 9.4 0 0 1 4.2 8.4 2.54 2.54 0 0 1-3.8 2.2 9.5 9.5 0 0 1-5-8.7l.1-.8zM385.2 92.7a4 4 0 0 0-1.1 3.9 10.4 10.4 0 0 0 4.6 6.8 3.3 3.3 0 0 0 2.8 .3M29.4 113.6h285.7v13.7h-285.7zM29.4 114.9h285.7M412.9 117.9a.67 .67 0 0 1 .7 .4 .67 .67 0 0 1-.1 .7 .74 .74 0 0 1-.6-1.1zM413.2 117.9l.1 .5 .4 .4M413.4 118.5l.3 .2M415.7 106.8v.7M415.9 118.2a.72 .72 0 0 1 .6 1.2 .73 .73 0 0 1-.6-1.2zM416.1 118.2l.1 .5 .5 .4"/>
<path d="M417.8 106.3l-2.1 1.2M417.8 106.3h.2l.1 .2M417.8 106.3l.3 .2M418.1 106.5v18.3M420.9 103.8v.7l-2.1 1.2-.3 .6v18.3M420.9 103.8l-5.2 3M29.4 126h285.7M345.9 120.6h3.7M415.1 127v.6M415.9 120.9a.65 .65 0 0 1 .7 .4 .65 .65 0 0 1-.1 .7l-.1 .1a.75 .75 0 0 1-.5-1.2zM416.1 120.9l.1 .5 .5 .4M417.8 125.4l-2.7 1.6"/>
<path d="M418.1 124.8l-.3 .6M418.5 121.5l3.1 1.7M418.5 124.6v.2h.4M418.5 124.6l.4 .2M421.6 123.2l-2.7 1.6M421.6 123.2v.7l-6.5 3.7M29.4 156.7v35.1M29.4 156.7v-1.2h285.7v1.2M29.4 156.7h285.7M315.1 156.7v35.1M376.8 155.5h11.2v1.2h-4.6l-.4 .2-.2 .6v33.5l.2 .6 .4 .2h5.9v1.2h-13.8v-1.2h5.9l.4-.2 .2-.4v-33.8a.75 .75 0 0 0-.8-.7h-4.4zM408 147.7h3.8"/>
<path d="M367.3 174.3h2.2M29.4 191.8v1.2h285.7v-1.2M29.4 191.8h285.7M336.2 183.4h3.8M364.1 205.7h3.7"/>
<circle cx="92.4" cy="53.7" r="1.88"/>
<circle cx="104.9" cy="58.6" r="1.88"/>
<circle cx="104.9" cy="48.7" r="1.88"/>
<circle cx="156.4" cy="174.2" r="9.5"/>
<circle cx="204" cy="174.2" r="9.5"/>
<circle cx="251.6" cy="174.2" r="9.5"/>
<circle cx="304.8" cy="184.6" r=".94"/>
<circle cx="311.1" cy="182.1" r=".94"/>
<circle cx="311.1" cy="187" r=".93"/>
</g>
<path d="M276.2 6.3h149.2v7.2h-149.2zM115.8 265.9h87.4v7.1h-87.4zM115.8 269.5h87.4M122.2 265.9v7.1M192.1 265.9v7.1" fill="none" stroke="#000" stroke-width=".34"/>
<g font-size="4.2">
<text x="169.5" y="5.4">IF IN DOUBT......PLEASE ASK!</text>
<text x="86" y="81.7">DETAIL A</text>
<text x="84.9" y="85.9">SCALE 1:4</text>
<text x="325.5" y="204.7">A</text>
<text x="380.6" y="257.7">D</text>
<text x="169.4" y="277">IF IN DOUBT......PLEASE ASK!</text>
</g>
<g font-size="2.8">
<text x="18.1" y="4.7">11</text>
<text x="57.3" y="4.7">10</text>
<text x="97.3" y="4.7">9</text>
<text x="136.6" y="4.7">8</text>
<text x="254.4" y="4.7">5</text>
<text x="293.6" y="4.7">4</text>
<text x="332.9" y="4.7">3</text>
<text x="372.1" y="4.7">2</text>
<text x="411.4" y="4.7">1</text>
<text x="278.8" y="9.2">ITEM</text>
<text x="289.8" y="9.2">QTY</text>
<text x="322.7" y="9.2">DESCRIPTION</text>
<text x="374.2" y="9.2">MATERIAL</text>
<text x="398" y="9.2">CANRIG PART No.</text>
<text x="281.4" y="12.7">1</text>
<text x="291.9" y="12.7">1</text>
<text x="297.4" y="12.7">W-BEAM 600 X 220 X 4572 LG</text>
<text x="373.5" y="12.7">A992 / A572</text>
<text x="2.9" y="20.7">G</text>
<text x="81.5" y="23.2">15</text>
<text x="130.2" y="23.2">9</text>
<text x="426.7" y="20.7">G</text>
<text x="73.3" y="24.7">100</text>
<text x="79.4" y="24.7">3</text>
<text x="81.5" y="26">16</text>
<text x="122.7" y="24.7">65</text>
<text x="127.3" y="24.7">2</text>
<text x="129.4" y="26">16</text>
<text x="122.6" y="33.3">3X</text>
<text x="129.8" y="33.3">30</text>
<text x="134.3" y="33.3">1</text>
<text x="136.5" y="34.6">16</text>
<text x="137.3" y="31.7">3</text>
<text x="124.7" y="44.3">40</text>
<text x="129.2" y="44.3">1</text>
<text x="131.4" y="45.6">16</text>
<text x="132.2" y="42.7">9</text>
<text x="3.1" y="60.6">F</text>
<text x="133.3" y="62.7">79</text>
<text x="137.9" y="62.7">3</text>
<text x="140" y="64">8</text>
<text x="140" y="61.1">1</text>
<text x="427" y="60.6">F</text>
<text x="123.1" y="75.9">76 3</text>
<text x="3" y="100.5">E</text>
<text x="426.9" y="100.5">E</text>
<text x="341.1" y="121.7">21</text>
<text x="346.2" y="120.1">13</text>
<text x="346.2" y="123">16</text>
<text x="331.4" y="126.6">TRIM FLANGE EDGES</text>
<text x="335.2" y="129.8">ON BOTH SIDES</text>
<text x="2.9" y="140.4">D</text>
<text x="426.8" y="140.4">D</text>
<text x="174.1" y="150">3X</text>
<text x="181.3" y="150">305</text>
<text x="187.5" y="150">12</text>
<text x="192" y="150">THRU</text>
<text x="403.2" y="148.9">21</text>
<text x="408.3" y="147.3">13</text>
<text x="408.3" y="150.2">16</text>
<text x="367.6" y="173.8">5</text>
<text x="357.8" y="175.4">600</text>
<text x="363.9" y="175.4">23</text>
<text x="367.6" y="176.7">8</text>
<text x="2.9" y="180.3">C</text>
<text x="326.7" y="184.5">301</text>
<text x="332.8" y="184.5">11</text>
<text x="336.5" y="182.9">13</text>
<text x="336.5" y="185.8">16</text>
<text x="426.8" y="180.3">C</text>
<text x="220.4" y="209.1">2X 762</text>
<text x="230.7" y="209.1">30</text>
<text x="277.3" y="209.1">1016</text>
<text x="284.9" y="209.1">40</text>
<text x="356.1" y="206.9">220</text>
<text x="362.2" y="206.9">8</text>
<text x="364.4" y="208.2">16</text>
<text x="364.4" y="205.3">11</text>
<text x="3" y="220.2">B</text>
<text x="157.6" y="219.4">4572</text>
<text x="165.7" y="219.4">180</text>
<text x="426.9" y="220.2">B</text>
<text x="361.8" y="249.1">DO NOT SCALE</text>
<text x="365.7" y="251.9">DRAWING</text>
<text x="358.5" y="257.2">SHEET SIZE</text>
<text x="3" y="260.2">A</text>
<text x="426.9" y="260.2">A</text>
<text x="360.2" y="264.2">W-BEAM, REAR CATWALK INNER WEB, PC4100</text>
<text x="18.1" y="276.2">11</text>
<text x="57.3" y="276.2">10</text>
<text x="97.3" y="276.2">9</text>
<text x="136.6" y="276.2">8</text>
<text x="254.4" y="276.2">5</text>
<text x="293.6" y="276.2">4</text>
<text x="332.9" y="276.2">3</text>
<text x="372.1" y="276.2">2</text>
<text x="411.4" y="276.2">1</text>
</g>
<g font-size="2.5">
<text x="364.8" y="231.1">SHEET 1 OF 1</text>
<text x="306.8" y="244.7">MODELED</text>
<text x="322.5" y="242">INITIAL DESIGN</text>
<text x="322.5" y="244.7">ITC</text>
<text x="341.6" y="244.7">2017/12/26</text>
<text x="204.7" y="250.8">CONFIDENTIAL AND</text>
<text x="306.8" y="247.5">DRAWN</text>
<text x="306.8" y="250.3">CHECKED</text>
<text x="322.5" y="250.3">T.Burke</text>
<text x="322.5" y="247.5">ITC</text>
<text x="341.6" y="247.5">2017/12/26</text>
<text x="203.7" y="255.7">USE, REPRODUCTION</text>
<text x="204.4" y="253.2">PROPRIETARY. THE</text>
<text x="306.8" y="255.9">RELEASE DATE</text>
<text x="306.8" y="253.1">APPROVED</text>
<text x="341.4" y="255.9">2019-09-04</text>
<text x="204.7" y="263.1">WRITTEN CONSENT</text>
<text x="205.7" y="258.2">OR DISTRIBUTION</text>
<text x="206.5" y="260.6">WITHOUT PRIOR</text>
<text x="306.8" y="261.4">MODELED</text>
<text x="322.5" y="261.4">K.Bala</text>
<text x="325.8" y="258.6">REVISION</text>
<text x="341.4" y="261.4">2019-08-28</text>
<text x="204.5" y="265.6">IS PROHIBITED. ALL</text>
<text x="204.6" y="268.1">RIGHTS RESERVED.</text>
<text x="306.8" y="269.7">APPROVED</text>
<text x="306.8" y="267">CHECKED</text>
<text x="306.8" y="264.2">DRAWN</text>
<text x="322.5" y="267">D.Pham</text>
<text x="322.5" y="269.7">T.Burke</text>
<text x="322.5" y="264.2">K.Bala</text>
<text x="341.4" y="264.2">2019-08-28</text>
<text x="341.4" y="267">2019-09-03</text>
<text x="341.4" y="269.7">2019-09-04</text>
<text x="356.3" y="269.7">EST. WEIGHT</text>
<text x="380.2" y="269.7">SCALE</text>
<text x="306.8" y="272.5">REVISION RELEASE DATE</text>
<text x="341.4" y="272.5">2019-09-04</text>
<text x="356.3" y="272.5">498 Kg [1095.6 lbs]</text>
<text x="385.6" y="272.6">1:8</text>
<text x="391" y="271">DT34404</text>
<text x="421" y="271">A</text>
</g>
<text font-size="2.3" x="203.9" y="243.3">WELDING PROCEDURE AS PER CANRIG SPECIFICATION - ENG 704, UNLESS NOTED OTHERWISE</text>
<g font-size="2.1">
<text x="358" y="234.2">THIRD ANGLE PROJECTION</text>
<text x="415.4" y="271">REV</text>
</g>
<g font-size="1.8">
<text x="230.1" y="248.7">UNLESS OTHERWISE SPECIFIED</text>
<text x="118.4" y="268.4">A</text>
<text x="146.9" y="268.4">PRODUCTION RELEASE</text>
<text x="195.6" y="268.4">3280</text>
<text x="117.2" y="271.9">REV</text>
<text x="146.7" y="271.9">REVISION DESCRIPTION</text>
<text x="195.8" y="271.9">ECN</text>
</g>
<g font-size="1.7">
<text x="262.7" y="250.5">FABRICATING [IMPERIAL] FABRICATING [METRIC]</text>
<text x="263.9" y="248.3">TOLERANCE - UNLESS OTHERWISE SPECIFIED</text>
<text x="263.1" y="252.7">0 to 24&quot;</text>
<text x="263.1" y="254.8">24&quot; to 60&quot;</text>
<text x="263.1" y="256.8">60 to 120&quot;</text>
<text x="277.7" y="252.7">± 1/16&quot;</text>
<text x="277.7" y="254.8">± 1/8&quot;</text>
<text x="277.7" y="256.8">± 3/16&quot;</text>
<text x="285.1" y="256.8">1525 TO 3048</text>
<text x="285.1" y="254.8">610 TO 1525</text>
<text x="285.1" y="252.7">0 TO 610 mm</text>
<text x="298.8" y="254.8">± 3 mm</text>
<text x="298.8" y="252.7">± 1 mm</text>
<text x="298.8" y="256.8">± 5 mm</text>
<text x="262.6" y="262.9">MACHINING [IMPERIAL]</text>
<text x="263.1" y="258.8">120&quot; to 280&quot;</text>
<text x="263.1" y="260.7">280&quot; &amp; OVER</text>
<text x="277.7" y="260.7">± 1/2&quot;</text>
<text x="277.7" y="258.8">± 1/4&quot;</text>
<text x="285.1" y="262.8">MACHINING [METRIC]</text>
<text x="285.1" y="258.8">3048 TO 7112</text>
<text x="285.1" y="260.7">7112 &amp; OVER</text>
<text x="298.8" y="258.8">± 7 mm</text>
<text x="298.8" y="260.7">± 13 mm</text>
<text x="263.2" y="265.1">DECIMAL .x</text>
<text x="272" y="268.9">.xxx ± .005&quot;</text>
<text x="272" y="267">.xx</text>
<text x="276" y="265.1">± .030&quot;</text>
<text x="276" y="267">± .015&quot;</text>
<text x="285.1" y="265.1">DECIMAL</text>
<text x="294.7" y="265.1">x.</text>
<text x="294.7" y="268.9">x.xx ± .13 mm</text>
<text x="294.7" y="267">x.x</text>
<text x="298.8" y="267">± .40 mm</text>
<text x="298.8" y="265.1">± .8 mm</text>
<text x="263.2" y="270.9">ANGULAR</text>
<text x="274.5" y="270.9">MACHINING ± 1°</text>
<text x="290.3" y="270.9">FABRICATION ± 2°</text>
</g>
<g font-size="1.6">
<text x="227.7" y="251.1">INTERPRET DRAWING PER ASME Y14.5-1994</text>
<text x="227.7" y="252.6">INTERPRET CASTINGS AND FORGINGS</text>
<text x="227.7" y="254.2">PER ASME Y14.8-1996</text>
<text x="227.7" y="257.3">REMOVE SHARP CORNERS AND BURRS</text>
<text x="230.4" y="258.8">RUN OUT</text>
<text x="230.4" y="260.4">STRAIGHTNESS</text>
<text x="230.4" y="261.9">PERPENDICULARITY</text>
<text x="230.5" y="263.5">PARALLELISM</text>
<text x="247.9" y="258.6">.003</text>
<text x="247.9" y="260.2">.005 IN 5 INCHES</text>
<text x="247.9" y="261.7">.010 IN 5 INCHES</text>
<text x="247.9" y="263.3">.010 IN 5 INCHES</text>
<text x="227.7" y="268.9">MACHINED SURFACES</text>
<text x="230.5" y="265">FLATNESS</text>
<text x="247.2" y="266.7">125</text>
<text x="247.9" y="264.8">.010 or as Shown</text>
<text x="227.7" y="270.5">MIN. RADIUS UNLESS SHOWN = 0.03 MAX.</text>
</g>
</svg>
